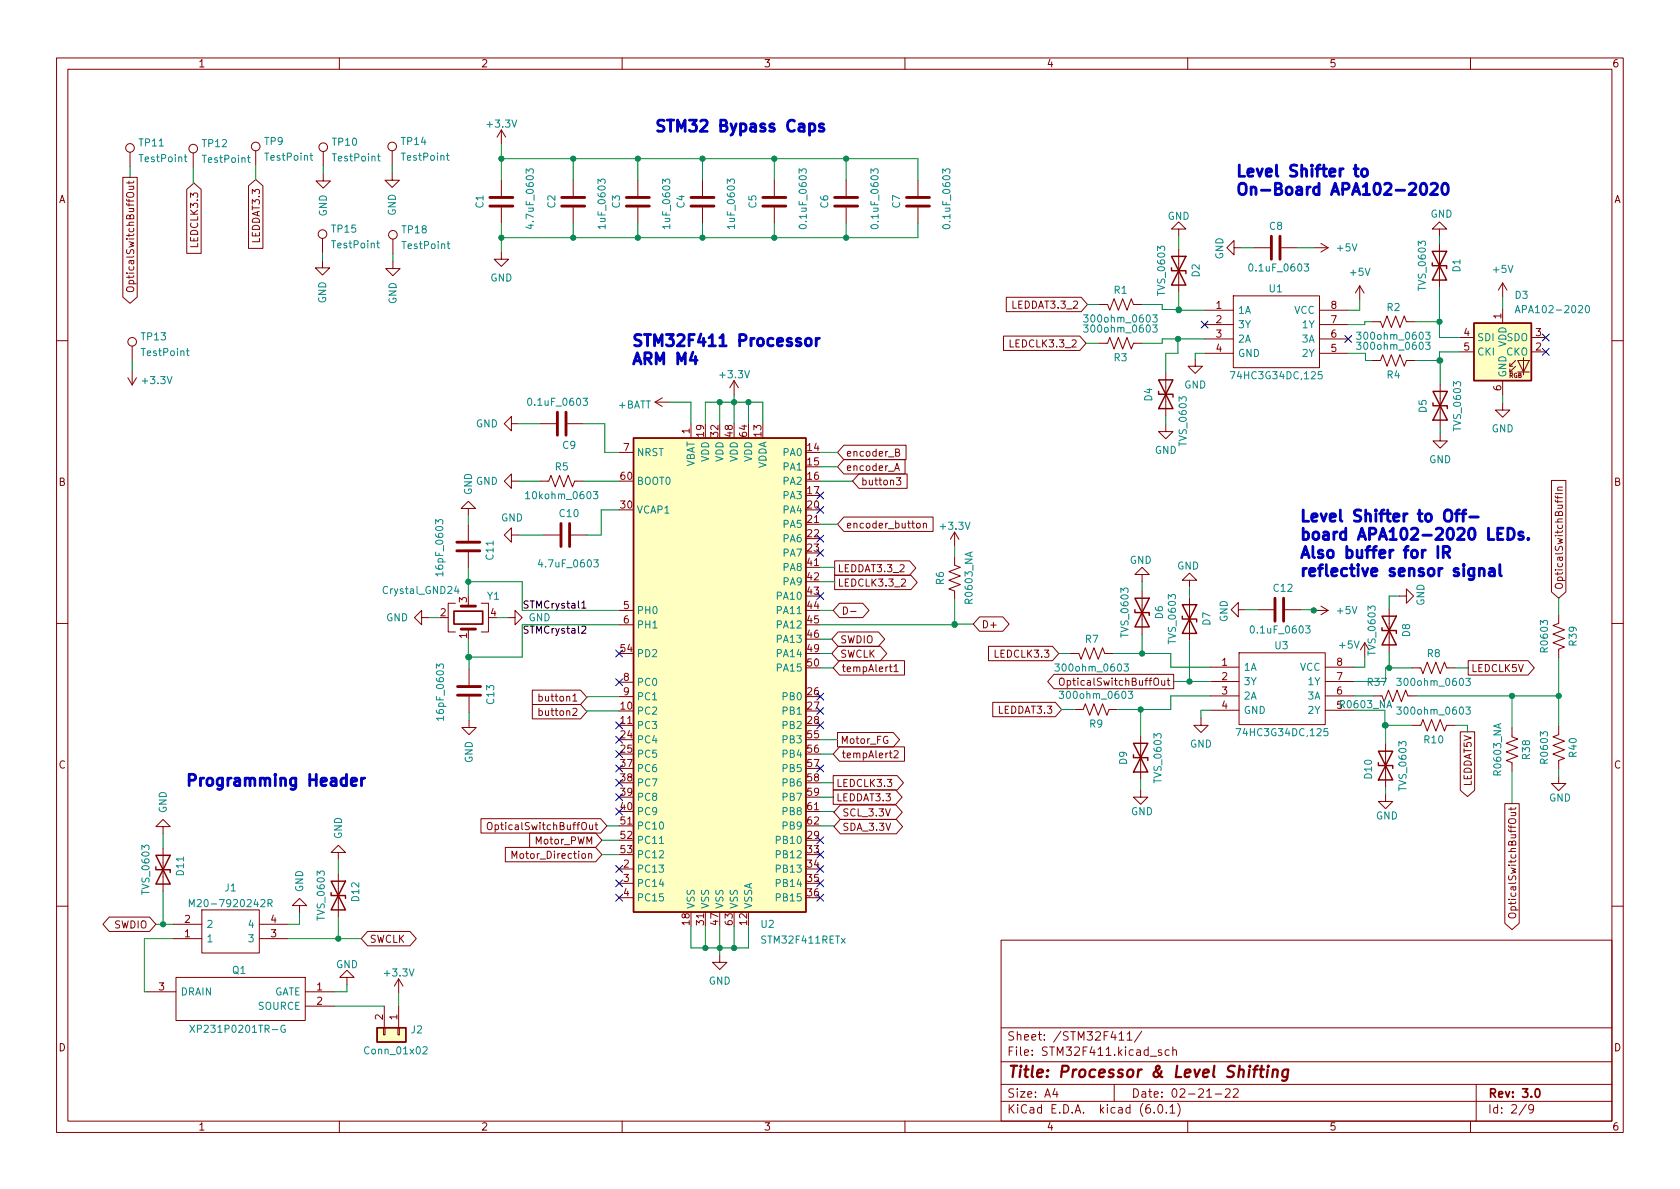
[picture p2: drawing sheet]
<svg xmlns="http://www.w3.org/2000/svg" width="297mm" height="210mm" viewBox="0 0 297 210" stroke-linecap="round" stroke-linejoin="round" font-family="sans-serif">
<g fill="none" stroke="#840000" stroke-width=".18">
<path d="M10 10.2h277v190.1h-277zM12 12.2h273v186.1h-273zM60 10.2v2M110 10.2v2M160 10.2v2M210 10.2v2M260 10.2v2M21.7 31.4h2.6v21.1l-1.3 1.1-1.3-1.1zM22.8 32v.5M23 26.9v2.6M23.7 32l-.2 .3h-1.1M33 33.5l1.3-1.1 1.3 1.1v11.3h-2.6z"/>
<path d="M34.2 27v2.6M43.9 32.9l1.3-1.2 1.3 1.2v11h-2.6zM45.2 26.7v2.5M57.1 30.7v1.3h1.3l-1.3 1.3-1.2-1.3h1.2M57.1 26.8v2.5M69.3 30.6v1.3h1.3l-1.3 1.2-1.2-1.2h1.2M69.3 26.7v2.5M88.6 23v2.5M88.6 31.9v2.8M88.6 36.7v2.8M88.6 23l-.7 1.3M88.6 23l.8 1.3"/>
<path d="M101.3 31.9v2.8M101.3 36.7v2.8M112.8 31.9v2.8M112.8 36.7v2.8M124.2 31.9v2.8M124.2 36.7v2.8M136.9 31.9v2.8M136.9 36.7v2.8M149.6 31.9v2.8M149.6 36.7v2.8M162.3 31.9v2.8M162.3 36.7v2.8"/>
<path d="M22.4 50.9a.81 .81 0 0 1 1.3 .1 .43 .43 0 0 1-.5 .6h-.4a.42 .42 0 0 1-.4-.2 .42 .42 0 0 1 0-.5zM57 46.1v1.3h1.3l-1.3 1.2-1.2-1.2h1.2M57 42.2v2.5M69.5 46.2v1.3h1.2l-1.2 1.3-1.3-1.3h1.3M69.5 42.3v2.5M88.6 44.6v1.2h1.3l-1.3 1.3-1.2-1.3h1.2M177.4 59.4h13.5l1.1 1.3-1.1 1.3h-13.5zM177.9 52.6h13.3l1.1 1.2-1.1 1.3h-13.3zM194.3 53.8h1.5l.4 1.1 .8-2.1 .7 2.1 .8-2.1 .8 2.1 .7-2.1 .4 1h1.5M208.4 40.5h1.3l-1.3-1.3-1.3 1.3h1.3v1.3M208.4 44.1v7.6M213 54.9h5.1"/>
<path d="M213 57.4h5.1M213 59.9h5.1M218.1 52.3h15.2v12.7h-15.2zM218.2 43.8v-1.3l-1.3 1.3 1.3 1.3v-1.3h1.3M221.7 43.8h2.8M226.6 43.8h2.8M232.3 43.8h2.5M233.3 54.9h5.1M233.3 57.4h5.1M233.3 59.9h5.1M233.6 43l1.2 .8M234.8 43.8l-1.2 .8"/>
<path d="M240.4 50.5l-.8 1.3M240.4 50.5v2.6M240.4 50.5l.8 1.3M242.6 56.9h1.5l.4 1 .7-2 .8 2 .8-2 .7 2 .8-2 .4 1h1.5M254.5 40.5h1.3l-1.3-1.3-1.3 1.3h1.3v1.3M254.5 43.2v7.6M258.1 59.7h2.5M265.7 50v2.6M265.7 54.6v2.5M265.7 50l-.8 1.3M265.7 50l.7 1.3M270.8 59.7h2.5"/>
<path d="M10 60.2h2M22.6 66.8l.8 1.3M23.4 61.2v2.5M23.4 65.5v2.6M24.1 66.8l-.7 1.3M90.4 74.9v-1.2l-1.2 1.2 1.2 1.3v-1.3h1.3M95.5 74.9h2.8M100.3 74.9h2.8M115.8 71.1l1.3 .8M115.8 71.1h2.6M117.1 70.4l-1.3 .7M122.2 74.9v2.6"/>
<path d="M129.8 67.3l-.8 1.3M129.8 67.3v2.5M129.8 67.3l.8 1.3M149.2 78.7h11v2.6h-11l-1.1-1.3zM194.3 60.7h1.5l.4-1 .8 2 .7-2 .8 2 .8-2 .7 2 .4-1h1.5M206.1 75.1v1.2h1.3l-1.3 1.3-1.2-1.3h1.2M206.1 65.9v7.6M211.3 63.5v1.3h1.3l-1.3 1.2-1.2-1.2h1.2M213 62.5h5.1M233.3 62.5h5.1M242.6 63.7h1.5l.4-1 .7 2.1 .8-2.1 .8 2.1 .7-2.1 .8 2.1 .4-1.1h1.5M254.6 76.7v1.3h1.3l-1.3 1.2-1.2-1.2h1.2"/>
<path d="M254.6 67.9v7.7M258.1 62.2h2.5M265.7 71.2v1.3h1.3l-1.3 1.3-1.3-1.3h1.3M265.7 67.3v2.5M267 64.8h.5M268 64.8l-1 1v-.5M268 63.7l-1 1.1v-.5M268.4 63.7h2l-1 2.1zM268.4 65.8h2M269.4 63.2v3.1M270.8 62.2h2.5M285 60.2h2"/>
<path d="M82.8 89.9h1.3l-1.3-1.3-1.3 1.3h1.3v1.3M82.8 92.8v2.8M82.8 97.7v2.8M90.4 85.1v-1.3l-1.2 1.3 1.2 1.3v-1.3h1.3M90.4 94.6v-1.3l-1.2 1.3 1.2 1.3v-1.3h1.3M95.5 85.1h1.5l.4-1 .8 2 .7-2 .8 2 .8-2 .7 2 .4-1h1.5M96.1 94.6h2.8M101 94.6h2.8M109.5 80h2.5M142.5 92.7h2.5M147.6 99.2h13.2l1.1 1.3-1.1 1.2h-13.2zM149.2 81.3h10.8v2.5h-10.8l-1.1-1.3z"/>
<path d="M149.2 91.4h15.8v2.6h-15.8l-1.1-1.3zM151.9 83.8h8.5v2.6h-8.5l-1.2-1.3zM158.2 83.2l.4-1.3 .4 1.3M158.3 82.8h.6M158.4 80l.5-.1 .1-.1v-.3l-.6-.1v1.3h.4l.2-.2 .1-.3-.3-.2M158.5 84.5h.8l-.5 .5 .4 .1v.5l-.2 .1-.5-.1M162.2 92.6l.3-.1 .2 .3v.3l-.2 .3-.3-.1-.2-.2zM163.3 92.6l.1-.1 .3 .1 .1 .8M163.3 92.5v.9M168.8 98.4v1.5l1 .4-2 .8 2 .7-2 .8 2 .8-2 .7 1 .4v1.5M168.8 94.1v2.5M168.8 94.1l-.8 1.3"/>
<path d="M168.8 94.1l.7 1.3M274.3 85h2.6v19.7l-1.3 1.1-1.3-1.1zM275 88.4l.2 .3h1.1M275 87.7l.2 .3h1.1M275 87.3h1.3M275.4 87.7v.5M275.4 88.4v.5M275.4 86.7h.9M276.3 86.1l-.8 .1-.1 .3 .1 .2M10 110.2h2M74.5 109.2v-1.3l-1.2 1.3 1.2 1.3v-1.3h1.3M80.5 106.7h-1.3v5.1h1.3"/>
<path d="M82.8 106.7v.5M82.8 111.2v.6M82.9 118.4v2.8M85.1 106.7h1.3v5.1h-1.3M89.8 109.2h1.3v-1.3l1.2 1.3-1.2 1.3v-1.3M109.5 107.9h2.5M109.5 110.5h2.5M142.5 100.3h2.5M147.6 101.7h13.5l1.1 1.3-1.1 1.3h-13.5zM148.2 111.8h7.1l1.1 1.2-1.1 1.3h-7.1l-1.1-1.3zM148.2 114.3h7.5l1.1 1.3-1.1 1.2h-7.5l-1.1-1.2zM148.4 106.7h4.1l1.2 1.2-1.2 1.3h-4.1l-1.1-1.3z"/>
<path d="M148.4 116.8h11.5v2.6h-11.5l-1.1-1.3zM149.1 107.3a.64 .64 0 0 1 .8 .7 .64 .64 0 0 1-.8 .6zM150.4 108.1h1M157.2 117.9h.5M157.4 117.5v1.1l.3 .2M158.1 117.9l.3-.4v1.3M158.1 118.8h.7M159.4 102.5l.5-.1 .2 .3-.8 1h.8M173.2 109.1h4.1l1.1 1.3-1.1 1.2h-4.1l-1.1-1.2zM174.8 114.3h11.3l1.1 1.3-1.1 1.2h-11.3zM186.4 119.2h21.1v2.6h-21.1l-1.2-1.3zM187.5 120l.1-.1a.43 .43 0 0 1 .6 .4v.5a.42 .42 0 0 1-.5 .4 .42 .42 0 0 1-.4-.4v-.5z"/>
<path d="M189.2 115.6h1.6l.3 1 .8-2.1 .8 2.1 .7-2.1 .8 2.1 .7-2.1 .4 1.1h1.5M201.9 101.6h1.3l-1.3-1.3-1.2 1.3h1.2v1.3M201.9 104.5v7.6M206.5 119.9v1.1l.3 .2M210.3 102.6h1.3l-1.3-1.3-1.3 1.3h1.3v1.3M210.3 105.7v7.6M214 118h5.1M218.9 107.8v-1.3l-1.2 1.3 1.2 1.3v-1.3h1.3M219.1 115.4h15.2v12.7h-15.2zM222.4 107.8h2.8M227.2 107.8h2.8M232.3 107.9h2.5"/>
<path d="M233.6 107.2l1.2 .7M234.3 118h5.1M234.8 107.9l-1.2 .8M241.3 113.7l-.8 1.2M245.6 107.7v7.6M247.4 105.4h1.3v-1.3l1.2 1.3-1.2 1.3v-1.3M249.7 118.1h1.5l.4 1 .7-2 .8 2 .8-2 .7 2 .8-2 .4 1h1.5M259.6 116.8h10.6l1.1 1.3-1.1 1.3h-10.6zM275.6 108.7v1.5l-1 .4 2 .8-2 .7 2 .8-2 .8 2 .7-1 .4v1.5M285 110.2h2M82.9 127.4v1.2h1.3l-1.3 1.3-1.2-1.3h1.2M82.9 123.2v2.8"/>
<path d="M94.1 124.6h8.5l1.2 1.3-1.2 1.2h-8.5zM94.1 122h8.5l1.2 1.3-1.2 1.3h-8.5zM95.3 125.7h.4l.2 .2-.1 .6h-.5M95.3 123.2l.4-.1 .2 .3-.1 .5h-.5M95.3 122.7v1.3M95.3 125.2v1.3M109.5 128.3h2.5M109.5 120.6h2.5M109.5 123.2h2.5M147.3 139.7h11.1l1.1 1.3-1.1 1.2h-11.1zM147.3 137.2h11.3l1.1 1.2-1.1 1.3h-11.3zM148.1 129.5h9.8l1.2 1.3-1.2 1.3h-9.8z"/>
<path d="M148.4 132.1h11.5v2.5h-11.5l-1.1-1.3zM158.1 132.9l.5-.2 .2 .4-.8 .9h.8M175.5 124.2h11.1l1.1 1.3-1.1 1.2h-11.1zM190 125.5h1.5l.4-1 .8 2 .7-2 .8 2 .7-2 .8 2 .4-1h1.5M201.7 139.7v1.3h1.2l-1.2 1.2-1.3-1.2h1.3M201.7 130.2v7.6M206.4 120.3h.4M212.3 127v1.3h1.3l-1.3 1.2-1.2-1.2h1.2M214 120.5h5.1M214 123.1h5.1M214 125.6h5.1M234.3 120.5h5.1"/>
<path d="M234.3 123.1h5.1M234.3 125.6h5.1M242.8 123.1h1.5l.4 1 .8-2.1 .8 2.1 .7-2.1 .8 2.1 .7-2.1 .4 1.1h1.5M245 131.6v7.6M249.7 128.3h1.5l.4-1.1 .7 2.1 .8-2.1 .8 2.1 .7-2.1 .8 2.1 .4-1h1.5M258.2 129.4h2.5v10.3l-1.2 1.2-1.3-1.2zM267.3 128.8v1.5l1.1 .4-2.1 .7 2.1 .8-2.1 .8 2.1 .7-2.1 .8 1 .4v1.5M275.6 137.3v1.3h1.3l-1.3 1.2-1.3-1.2h1.3M275.6 128.4v1.5l-1 .4 2 .8-2 .7 2 .8-2 .7 2 .8-1 .4v1.5M28.8 146.2h1.3l-1.3-1.3-1.2 1.3h1.2v1.2M28.8 150v7.6M59.8 150.7h1.3l-1.3-1.2-1.3 1.2h1.3v1.3"/>
<path d="M59.8 154.6v7.6M85 144.8h21.2l1.1 1.2-1.1 1.3h-21.2zM86.3 145.5l.2-.1a.43 .43 0 0 1 .5 .5v.4a.42 .42 0 0 1-.4 .4 .42 .42 0 0 1-.4-.4v-.4zM89.3 149.9h16l1.1 1.2-1.1 1.3h-16zM90.5 151.8v-1.3l.5 .9 .4-.9v1.3M93.6 147.3h11.7l1.1 1.3-1.1 1.3h-11.7zM104.1 151.1l.2-.2 .3 .1v.8M105.2 145.9h.5M105.4 145.4v1.1l.3 .2M109.5 153.7h2.5M109.5 156.2h2.5M109.5 158.7h2.5"/>
<path d="M109.5 146h2.5M142.5 143.5h2.5M148.6 142.4h9.8l1.1 1.2-1.1 1.3h-9.8l-1.2-1.3zM148.6 144.9h9.9l1.1 1.3-1.1 1.2h-9.9l-1.2-1.2zM245 140.5v1.2h1.3l-1.3 1.3-1.3-1.3h1.3M266.1 142.1h2.5v21.2l-1.3 1.1-1.2-1.1zM267.2 142.8v.5M268 142.8l-.2 .3h-1.1M10 160.2h2M19.3 162.2h7.1l1.2 1.2-1.2 1.3h-7.1l-1.1-1.3zM26 175.4h5.1M30.6 166h5.1"/>
<path d="M30.6 163.4h5.1M31.1 172.8h22.9v7.7h-22.9zM35.7 160.9h10.1v7.6h-10.1zM45.8 166h5.1M45.8 163.4h5.1M53 160.1h1.2l-1.2-1.2-1.3 1.2h1.3v1.3M54 175.4h5.1M54 177.9h5.1M61.3 172.8h1.3l-1.3-1.2-1.2 1.2h1.2v1.3M65 164.7h7.5l1.1 1.3-1.1 1.3h-7.5l-1.1-1.3zM67.9 177.9v3.8M70.5 173.1v2.5"/>
<path d="M70.5 177.9v3.8M70.5 173.1l-.8 1.3M70.5 173.1l.7 1.3M124.7 161.3v2.5M127.3 168.9v1.3h1.2l-1.2 1.2-1.3-1.2h1.3M177 166.3h108v32h-108zM266.9 161.5a.86 .86 0 0 1 1.1 .3 .43 .43 0 0 1-.4 .5h-.4a.43 .43 0 0 1-.5-.3 .43 .43 0 0 1 .2-.5zM285 160.2h2M60 198.3v2M67.8 181.7h.3v1.3h-.3zM70.4 181.7h.2v1.3h-.2zM110 198.3v2"/>
<path d="M160 198.3v2M177 194.8h108M177 191.8h108M177 187.8h108M177 181.8h108M186.5 192.5l-.4 1h1M186.9 193v1M197 191.8v3M197.9 182.9l.4-.5v1.5M197.9 183.9h.8M199.3 182.9l.4-.5v1.5M199.3 183.9h.8"/>
<path d="M201.9 182.4l-1.3 1.9M203.4 186.8h1.1M204.1 196.7v.1M204.9 195.4l.2-.1a.81 .81 0 0 1 .6 .7 .81 .81 0 0 1-.3 .8h-.2a.81 .81 0 0 1-.6-.6 .81 .81 0 0 1 .3-.8zM205.4 185.7l-.4-.1-.2 .2 .1 .3 .5 .1v.4h-.6M206.2 196.7v.1M206.7 185.7l-.4-.1-.3 .3v.4l.1 .3h.6M206.9 195.8l.4-.5v1.5M206.9 196.8h.8M207.4 185.8l.2-.2 .3 .1 .1 .9M207.4 185.1v1.5M208.2 195.1a1.72 1.72 0 0 1 0 2.3"/>
<path d="M210 198.3v2M214.9 193.5h1.1M216.6 192.7l.6-.2 .2 .2 .1 .3-.9 1h.9M218.1 192.7l.5-.2 .3 .2v.3l-.9 1h.9M260 198.3v2M261 191.8v6.5M269.9 195.3l-1.3 1.9M271.2 196l-.3 .3h-.3l-.3-.3 .1-.6 .5-.1 .2 .2a.99 .99 0 0 1-.4 1.3h-.3"/>
<circle cx="23" cy="26.2" r=".76"/>
<circle cx="34.2" cy="26.3" r=".76"/>
<circle cx="45.2" cy="25.9" r=".76"/>
<circle cx="57.1" cy="26" r=".76"/>
<circle cx="69.3" cy="25.9" r=".76"/>
<circle cx="57" cy="41.4" r=".76"/>
<circle cx="69.5" cy="41.5" r=".76"/>
<circle cx="23.4" cy="60.4" r=".76"/>
</g>
<path d="M80.3 108.1h5v2.3h-5zM271.6 192.6l.2-.1a.82 .82 0 0 1 .6 .7 .82 .82 0 0 1-.3 .8h-.2a.81 .81 0 0 1-.6-.6 .81 .81 0 0 1 .3-.8z" fill="none" stroke="#840000" stroke-width=".3"/>
<path d="M221.6 189.1h.7M222.4 188.5l-.4 .1-.1 .1-.2 1.8M222.7 189.1h.8M223.1 188.5l-.2 1.7 .1 .2 .3 .1M224.2 189.1l-.2 1.4M224.2 188.5l-.1 .1 .1 .1 .1-.1-.1-.1v.2M225.1 189.3a.49 .49 0 0 1 .8 .1l-.1 1.1M225.1 189.1l-.2 1.4M227.8 189.2a.66 .66 0 0 0-1 .3l-.1 .6 .2 .3 .1 .1 .6-.1M227.8 189.1l-.2 1.6a.6 .6 0 0 1-.9 .3" fill="none" stroke="#840000" stroke-width=".4"/>
<g fill="none" stroke="#008484" stroke-width=".18">
<path d="M32.6 27.8h.5M32.7 27.3v1.1l.4 .2M43.7 27.9h.5M43.9 27.5v1l.3 .2M54.8 27.5h.5M55 27.1v1.1l.3 .1M66.7 27.6h.5M66.9 27.2v1.1l.3 .2M78.9 27.5h.5M79.1 27.1v1.1l.3 .1M93 30.6v-.7l.5 .4 .1-.4h.6l.1 .2-.1 .5M141.3 30.6v-.7l.5 .4 .1-.4h.5l.2 .2-.2 .5"/>
<path d="M154 30.6v-.7l.5 .4 .1-.4h.5l.2 .2-.2 .5M166.7 30.6v-.7l.5 .4 .1-.4h.5l.2 .2-.2 .5M66.6 43h.5M66.8 42.6v1.1l.3 .1M79 43.1h.5M79.2 42.7v1.1l.3 .2M191.6 55.7h.8l-.4 .5 .3 .1v.5l-.2 .2-.5-.2M191.6 57.5h.8l-.4 .4 .3 .2v.5l-.2 .1-.5-.1M203.8 55.7h.8l-.4 .5 .3 .1v.5l-.2 .2-.5-.2M203.8 57.5h.8l-.4 .4 .3 .2v.5l-.2 .1-.5-.1M230.6 46.7h.8l-.4 .5 .3 .1v.5l-.2 .1-.5-.1M239.8 58.7h.8l-.4 .5 .4 .1v.6l-.2 .1-.6-.1"/>
<path d="M252.1 58.7h.8l-.5 .5 .4 .1v.6l-.2 .1-.5-.1M267.9 55.3l.4-1.3 .4 1.3M268 54.9h.6M280.4 54.2l.2-.2a.68 .68 0 0 1 .4 .7 .68 .68 0 0 1-.4 .6l-.2-.1-.1-.4zM32.9 62h.5M33.1 61.6v1.1l.3 .2M103.1 70.4h.8l-.5 .5 .4 .1v.6l-.2 .1-.5-.1M217.5 65.7h.9l-.6 1.3M233.7 65.7h-.6v.6l.1-.1 .5 .1 .1 .1-.1 .5-.2 .1-.4-.1M239.8 60.5h.8l-.4 .5 .4 .1v.6l-.2 .1-.6-.1M252.1 60.5h.8l-.5 .5 .4 .1v.6l-.2 .1-.5-.1M77 92.7v-.8l.5 .4 .1-.4h.6l.1 .2-.1 .6"/>
<path d="M92.9 87.3l.4-.4v1.3M92.9 88.2h.8M104.9 86.9h.8l-.4 .5 .3 .1v.6l-.1 .1-.6-.1M105 99h.8l-.4 .5 .3 .1v.5l-.2 .2-.5-.2M77.2 118.2v-.8l.4 .4 .2-.3h.5l.1 .2-.1 .5M78.3 101.5h-1.3l.4 .4M78.3 101.1v.8M80.7 103.6l-.3 .9h.8M81 104.1v.9M186.5 117.4h.8l-.4 .5 .3 .1v.6l-.1 .1-.6-.1M198.7 117.4h.8l-.4 .5 .4 .1v.6l-.2 .1-.6-.1M230.8 110.7h.8l-.4 .5 .4 .1v.5l-.2 .1-.6-.1"/>
<path d="M247 119.9h.7l-.4 .5 .4 .2v.5l-.2 .1-.5-.1M259.2 119.9h.8l-.5 .5 .4 .2v.5l-.2 .1-.5-.1M78.4 127h-1.2l.3 .4M78.4 126.7v.7M187.3 122.2h.8l-.5 .5 .4 .1v.6l-.2 .1-.5-.1M199.5 122.2h.8l-.5 .5 .4 .1v.6l-.2 .1-.5-.1M218.5 128.8h.9l-.6 1.3M234.7 128.8h-.6v.6l.2-.1 .4 .1 .1 .2-.1 .4-.1 .1-.5-.1M247 125h.7l-.4 .5 .4 .1v.6l-.2 .1-.5-.1M259.2 125h.8l-.5 .5 .4 .1v.6l-.2 .1-.5-.1M47.4 159.7h.6l.1-.2v-.3l-.7-.1v1.2M47.7 159.7l.4 .6"/>
<path d="M116.6 149.2h.7M33.5 160.3v-1.2l.4 .9 .4-.9v1.2M33.6 181.3l.8 1.3M34.4 181.3l-.8 1.3M50.4 181.4a.59 .59 0 0 0-.7 .5 .59 .59 0 0 0 .7 .6v-.5h-.2M74.8 185.2l.5-.1 .2 .4-.8 .9h.8"/>
</g>
<g fill="none" stroke="#840000" stroke-width=".25">
<path d="M207.1 47.4v.5h2.6v.5M207.1 45.3l2.6 5.1h-2.6l2.6-5.1zM253.2 46.5v.5h2.6v.5M253.2 44.4l2.6 5.1h-2.6l2.6-5.1zM260.6 57.1h10.2v10.2h-10.2zM112 77.5h30.5v83.8h-30.5zM204.9 69.2v.5h2.5v.5M204.9 67.2h2.5l-2.5 5.1h2.5zM253.4 71.2v.5h2.5v.6M253.4 69.2h2.5l-2.5 5.1h2.5zM200.7 107.8v.5h2.5v.5M200.7 105.8l2.5 5.1h-2.5l2.5-5.1z"/>
<path d="M209 109v.5h2.6v.5M209 106.9l2.6 5.1h-2.6l2.6-5.1zM244.3 111v.5h2.6v.5M244.3 109l2.6 5h-2.6l2.6-5zM200.4 133.5v.5h2.5v.5M200.4 131.4h2.5l-2.5 5.1h2.5zM243.7 134.9v.5h2.6v.5M243.7 132.8h2.6l-2.6 5.1h2.6zM27.6 153.3v.5h2.5v.5M27.6 151.3l2.5 5h-2.5l2.5-5zM58.5 157.9v.5h2.6v.5M58.5 155.8l2.6 5.1h-2.6l2.6-5.1z"/>
<path d="M66.7 181.7h5.1v2.6h-5.1z"/>
</g>
<g fill="none" stroke="#840000" stroke-width=".51">
<path d="M86.6 36.4h4.1M86.6 34.9h4.1M99.3 36.4h4.1M99.3 34.9h4.1M110.7 36.4h4.1M110.7 34.9h4.1M122.2 36.4h4M122.2 34.9h4M134.9 36.4h4M134.9 34.9h4M147.6 36.4h4M147.6 34.9h4"/>
<path d="M160.3 36.4h4M160.3 34.9h4M224.8 41.8v4M226.3 41.8v4M98.6 72.9v4.1M100.1 72.9v4.1M80.8 95.9h4M80.8 97.4h4M99.2 92.6v4M100.7 92.6v4M81.5 111.2h2.6M81.5 107.2h2.6"/>
<path d="M225.4 105.8v4M226.9 105.8v4M80.9 121.4h4.1M80.9 122.9h4.1"/>
</g>
<g fill="#ffffc2" stroke="#ffffc2" stroke-width=".18">
<path d="M66.7 181.7h5.1v2.6h-5.1z"/>
<path d="M260.6 57.1h10.2v10.2h-10.2z"/>
<path d="M112 77.5h30.5v83.8h-30.5z"/>
</g>
<path d="M102.9 106.6l.3-.3v1.2M102.9 110.8l.5-.1 .2 .4-.8 .9h.8M102.9 107.5h.7" fill="none" stroke="#000" stroke-width=".18"/>
<g fill="none" stroke="#0000c2" stroke-width=".5">
<path d="M143.1 22l.6-.1 .4 .4v.5l-.2 .3-.2 .1-.6-.1M145.6 22l-.5-.1-.3 .3 .1 .3 .7 .2 .1 .1-.1 .3-.2 .1-.6-.1M239.4 29.9h.8M239.7 29.2v1.7l.1 .2 .4 .1M240.8 30a.54 .54 0 0 1 .6-.2 .54 .54 0 0 1 .4 .4v.6a.54 .54 0 0 1-.5 .4 .54 .54 0 0 1-.6-.4zM251.3 32.6a.48 .48 0 0 1 .5-.2 .48 .48 0 0 1 .4 .4 1.03 1.03 0 0 1-.6 1.6 1.22 1.22 0 0 1-.3-1.8zM253 32.6l.3-.2 .7 .1a.54 .54 0 0 1 .1 .8l-1.2 1.1h1.3M255.2 32.5a.47 .47 0 0 1 .8 .3 1.03 1.03 0 0 1-.6 1.6 1.33 1.33 0 0 1-.2-1.9zM144.3 59.8v1.4M144.9 59.8a.51 .51 0 0 0-.6 .4M142.5 60a.54 .54 0 0 1 .5-.2 .54 .54 0 0 1 .5 .4v.6a.54 .54 0 0 1-.6 .4 .54 .54 0 0 1-.5-.4zM254.2 96.6v2"/>
<path d="M255.2 97.7h.7a.54 .54 0 0 0 .4-.6 .54 .54 0 0 0-.4-.5h-.7v2M255.5 90.5a.67 .67 0 0 1 .7-.3 .67 .67 0 0 1 .5 .6v.7a.67 .67 0 0 1-.7 .7 .67 .67 0 0 1-.6-.7zM255.7 97.7l.6 .9M257.3 90.8h.7M258 90.2l-.3 .1-.1 .2v1.7M258.4 90.8h.8M259.2 90.2l-.4 .1-.1 .2v1.7M259.8 91.4h1.6M264.8 94.4h.7M265.2 99.8v1.8l.3 .2M265.8 93.4h-1v2h1M266.6 93.4a1.05 1.05 0 0 1 1.1 .7 1.05 1.05 0 0 1-.3 1.2l-.8 .1z"/>
<path d="M269.3 94.2l-.5-.1-.3 .3 .1 .2 .7 .2 .1 .2-.1 .3-.2 .1-.6-.1M270.2 95.2l.1 .1-.1 .1-.1-.1 .1-.1v.2M261.6 100.7a.5 .5 0 0 1 .8 .1v1M261.6 100.5v1.3M263.4 100.6l.2-.1 .5 .1 .1 1.2M264.2 101l-.6 .1a.39 .39 0 0 0-.3 .4 .39 .39 0 0 0 .3 .3l.6-.1M62.1 138.3l1-.2-.1-.4-.6-.1-.3 .3 .1 .9 .2 .1 .6-.1M63.9 137.6v1.3M64.5 137.6a.51 .51 0 0 0-.6 .4"/>
</g>
<g fill="none" stroke="#008400" stroke-width=".18">
<path d="M23 29.5v1.9M34.2 29.6v2.8h.1M45.2 29.2v2.5M57.1 29.3v1.4M69.3 29.2v1.4M88.6 28.1h73.7v3.8M88.6 25.5v6.4M88.6 39.5v5.1M101.3 28.1v3.8M101.3 39.5v2.5M112.8 28.1v3.8M112.8 39.5v2.5"/>
<path d="M124.2 28.1v3.8M124.2 39.5v2.5M136.9 28.1v3.8M136.9 39.5v2.5M149.6 28.1v3.8M149.6 39.5v2.5M162.3 39.5v2.5h-73.7M57 44.7v1.4M69.5 44.8v1.4M192.3 53.8h2M201.9 53.8h3.6v.9h2.9M208.3 59.9v2.6h-2.2v3.4"/>
<path d="M208.4 51.7v3.2h4.6M208.4 41.8v2.3M213 59.9h-7.5v.8h-3.6M219.5 43.8h2.2M229.4 43.8h2.9M240.4 53.1v1.8h-2M242.6 56.9h-1.3v.5h-2.9M250.2 56.9h4.3M254.5 41.8v1.4M254.5 50.8v8.9h3.6M265.7 52.6v2M23.4 63.7v1.8"/>
<path d="M91.7 74.9h3.8M103.1 74.9h3.8v5.1h2.6M118.4 71.1h3.8v3.8M124.7 74.9v-3.8h10.2v3.8M127.3 71.1v3.8M129.8 69.8v5.1M132.3 71.1v3.8M192 60.7h2.3M206.1 73.5v1.6M213 62.5h-1.7v1M238.4 62.5h3v1.2h1.2M250.2 63.7h4.4v4.2"/>
<path d="M254.6 75.6v1.1M258.1 62.2h-3.6v1.5M265.7 69.8v1.4M82.8 91.2v1.6M91.7 85.1h3.8M91.7 94.6h4.4M103.1 85.1h6.4M109.5 90.2h-3.2v4.4h-2.5M145 92.7h3.1M145 82.5h3.1M145 85.1h5.7M145 80h3.1"/>
<path d="M168.8 96.6v1.8M75.8 109.2h1.9M82.8 102.9h9.5v5h17.2M82.8 100.5v4.9M82.9 116.2v2.2M87.9 109.2h1.9M109.5 110.5h-17.2v5.7h-9.5v-3.2M145 107.9h2.3M145 115.6h2.1M145 118.1h2.3M145 113h2.1M145 100.3h2.6"/>
<path d="M145 102.9h2.6M168.8 106v4.5h-23.8M168.8 110.4h3.3M187.2 115.6h2M196.8 115.6h10.2v2.4h7M201.9 102.9v1.6M201.9 112.1v3.5M210.3 103.9v1.8M210.3 113.3v7.2M220.2 107.8h2.2M230 107.8h2.3v.1M241.3 116.2v1.8h-1.9"/>
<path d="M245.6 115.3v2.8M247.4 105.4h-1.8v2.3M249.7 118.1h-4.7v2.4h-5.6M257.3 118.1h2.3M275.6 105.8v2.9M275.6 116.3v12.1M82.9 126v1.4M109.5 123.2h-5.7v.1M109.5 125.7h-5.7v.2M145 130.8h3.1M145 133.3h2.3M145 138.4h2.3"/>
<path d="M187.7 125.5h2.3M201.7 125.5v4.7M201.7 137.8v1.9M207.5 120.5h6.5M214 123.1h-7v2.4h-9.4M214 125.6h-1.7v1.4M239.4 123.1h3.4M239.4 125.6h5.5v2.7h4.8M245 128.3v3.3M245 139.2v1.3M250.4 123.1h25.2M257.3 128.3h2.2v1.1"/>
<path d="M267.3 123.1v5.7M267.3 136.4v5.7M275.6 136v1.3M28.8 147.4v2.6M28.8 157.6v5.8M59.8 152v2.6M106.4 151.1h3.1M106.4 148.6h3.1M107.3 146h2.2M145 146h2.4v.2M145 141h2.3M145 143.5h2.4v.1"/>
<path d="M27.6 163.4h3M30.6 166h-5.1v9.4h.5M50.9 166h13M53 161.4v2h-2.1M59.1 177.9h8.8M59.8 162.2v3.8M61.3 174.1v1.3h-2.2M70.5 175.6v2.3M122.2 163.8v3.8h10.1v-3.8M124.7 163.8v3.8M127.3 163.8v5.1M129.8 163.8v3.8"/>
</g>
<g fill="none" stroke="#000084" stroke-width=".18">
<path d="M212.4 56.8l1.2 1.2M213.6 56.8l-1.2 1.2M237.8 59.3l1.2 1.2M239 59.3l-1.2 1.2M272.7 59.1l1.2 1.2M273.9 59.1l-1.2 1.2M272.7 61.6l1.2 1.2M273.9 61.6l-1.2 1.2M144.4 94.6l1.2 1.3M144.4 97.2l1.2 1.2M144.4 87l1.2 1.2M144.4 89.6l1.2 1.2"/>
<path d="M145.6 94.6l-1.2 1.3M145.6 97.2l-1.2 1.2M145.6 87l-1.2 1.2M145.6 89.6l-1.2 1.2M108.9 115l1.2 1.2M110.1 115l-1.2 1.2M144.4 104.8l1.2 1.2M145.6 104.8l-1.2 1.2M108.9 137.8l1.2 1.2M108.9 120l1.2 1.3M108.9 132.7l1.2 1.3M108.9 127.7l1.2 1.2"/>
<path d="M108.9 130.2l1.2 1.2M108.9 135.3l1.2 1.2M110.1 137.8l-1.2 1.2M110.1 120l-1.2 1.3M110.1 130.2l-1.2 1.2M110.1 132.7l-1.2 1.3M110.1 127.7l-1.2 1.2M110.1 135.3l-1.2 1.2M144.4 125.1l1.2 1.2M144.4 122.6l1.2 1.2M144.4 127.7l1.2 1.2M144.4 135.3l1.2 1.2"/>
<path d="M145.6 125.1l-1.2 1.2M145.6 122.6l-1.2 1.2M145.6 127.7l-1.2 1.2M145.6 135.3l-1.2 1.2M108.9 155.6l1.2 1.2M108.9 153.1l1.2 1.2M108.9 142.9l1.2 1.2M108.9 140.4l1.2 1.2M108.9 158.1l1.2 1.3M110.1 155.6l-1.2 1.2M110.1 153.1l-1.2 1.2M110.1 142.9l-1.2 1.2"/>
<path d="M110.1 140.4l-1.2 1.2M110.1 158.1l-1.2 1.3M144.4 155.6l1.2 1.2M144.4 150.5l1.2 1.2M144.4 153.1l1.2 1.2M144.4 158.1l1.2 1.3M144.4 148l1.2 1.2M145.6 155.6l-1.2 1.2M145.6 150.5l-1.2 1.2M145.6 153.1l-1.2 1.2M145.6 158.1l-1.2 1.3M145.6 148l-1.2 1.2"/>
</g>
<g fill="#008400" stroke="#008400" stroke-width=".18">
<circle cx="132.3" cy="71.1" r=".46"/>
<circle cx="168.8" cy="110.4" r=".46"/>
<circle cx="168.8" cy="110.5" r=".46"/>
<circle cx="112.8" cy="28.1" r=".46"/>
<circle cx="124.2" cy="42" r=".46"/>
<circle cx="112.8" cy="42" r=".46"/>
<circle cx="149.6" cy="28.1" r=".46"/>
<circle cx="136.9" cy="28.1" r=".46"/>
<circle cx="136.9" cy="42" r=".46"/>
<circle cx="149.6" cy="42" r=".46"/>
<circle cx="124.2" cy="28.1" r=".46"/>
<circle cx="129.8" cy="71.1" r=".46"/>
<circle cx="127.3" cy="71.1" r=".46"/>
<circle cx="88.6" cy="42" r=".46"/>
<circle cx="101.3" cy="42" r=".46"/>
<circle cx="101.3" cy="28.1" r=".46"/>
<circle cx="88.6" cy="28.1" r=".46"/>
<circle cx="129.8" cy="167.6" r=".46"/>
<circle cx="127.3" cy="167.6" r=".46"/>
<circle cx="124.7" cy="167.6" r=".46"/>
<circle cx="28.8" cy="163.4" r=".46"/>
<circle cx="59.8" cy="166" r=".46"/>
<circle cx="82.8" cy="102.9" r=".46"/>
<circle cx="82.8" cy="116.2" r=".46"/>
<circle cx="82.9" cy="116.2" r=".46"/>
<circle cx="254.5" cy="56.9" r=".46"/>
<circle cx="254.5" cy="63.7" r=".46"/>
<circle cx="254.6" cy="63.7" r=".46"/>
<circle cx="275.6" cy="123.1" r=".46"/>
<circle cx="267.3" cy="123.1" r=".46"/>
<circle cx="245.6" cy="118.1" r=".46"/>
<circle cx="208.3" cy="59.9" r=".46"/>
<circle cx="208.4" cy="54.7" r=".46"/>
<circle cx="208.4" cy="54.9" r=".46"/>
<circle cx="232.3" cy="107.9" r=".46"/>
<circle cx="201.9" cy="115.6" r=".46"/>
<circle cx="210.3" cy="120.5" r=".46"/>
<circle cx="201.7" cy="125.5" r=".46"/>
<circle cx="245" cy="128.3" r=".46"/>
<circle cx="244.9" cy="128.3" r=".46"/>
</g>
<g font-size="2.8" fill="#0000c2">
<text x="115.6" y="23.3">STM32 Bypass Caps</text>
<text x="218.3" y="31.3">Level Shifter to</text>
<text x="218.3" y="34.5">On-Board APA102-2020</text>
<text x="111.5" y="61.3">STM32F411 Processor</text>
<text x="111.5" y="64.5">ARM M4</text>
<text x="229.6" y="92.3">Level Shifter to Off-</text>
<text x="229.6" y="95.5">board APA102-2020 LEDs.</text>
<text x="229.6" y="98.7">Also buffer for IR</text>
<text x="229.6" y="101.9">reflective sensor signal</text>
<text x="32.6" y="139">Programming Header</text>
</g>
<text font-size="2.8" fill="#840000" x="178" y="190.6">Title: Processor &amp; Level Shifting</text>
<g font-size="2.1" fill="#840000">
<text x="178" y="184">Sheet: /STM32F411/</text>
<text x="178" y="186.7">File: STM32F411.kicad_sch</text>
<text x="178" y="196.9">KiCad E.D.A. kicad (6.0.1)</text>
<text x="178" y="194.1">Size: A4</text>
<text x="200" y="194.1">Date: 02-21-22</text>
<text x="263" y="194.1">Rev: 3.0</text>
<text x="263" y="196.9">Id: 2/9</text>
</g>
<g font-size="1.8" fill="#840000">
<text x="35" y="11.9">1</text>
<text x="85" y="11.9">2</text>
<text x="135" y="11.9">3</text>
<text x="185" y="11.9">4</text>
<text x="235" y="11.9">5</text>
<text x="285" y="11.9">6</text>
<text x="10.3" y="35.9">A</text>
<text x="285.3" y="35.9">A</text>
<text x="35" y="43.4" transform="rotate(-90 35 43.4)">LEDCLK3.3</text>
<text x="45.9" y="42.8" transform="rotate(-90 45.9 42.8)">LEDDAT3.3</text>
<text x="23.7" y="50.1" transform="rotate(-90 23.7 50.1)">OpticalSwitchBuffOut</text>
<text x="179.3" y="54.6">LEDDAT3.3_2</text>
<text x="215" y="54.6">1</text>
<text x="215" y="57.1">2</text>
<text x="215" y="59.7">3</text>
<text x="235.3" y="59.7">6</text>
<text x="235.3" y="57.1">7</text>
<text x="235.3" y="54.6">8</text>
<text x="258.8" y="59.4">4</text>
<text x="265.4" y="56.4" transform="rotate(-90 265.4 56.4)">1</text>
<text x="271.5" y="59.4">3</text>
<text x="179" y="61.4">LEDCLK3.3_2</text>
<text x="215" y="62.2">4</text>
<text x="235.3" y="62.2">5</text>
<text x="258.8" y="62">5</text>
<text x="271.5" y="62">2</text>
<text x="265.4" y="69.1" transform="rotate(-90 265.4 69.1)">6</text>
<text x="121.9" y="76.7" transform="rotate(-90 121.9 76.7)">1</text>
<text x="124.5" y="77.2" transform="rotate(-90 124.5 77.2)">19</text>
<text x="127" y="77.2" transform="rotate(-90 127 77.2)">32</text>
<text x="129.5" y="77.2" transform="rotate(-90 129.5 77.2)">48</text>
<text x="132.1" y="77.2" transform="rotate(-90 132.1 77.2)">64</text>
<text x="134.6" y="77.2" transform="rotate(-90 134.6 77.2)">13</text>
<text x="110.3" y="79.8">7</text>
<text x="142.8" y="79.8">14</text>
<text x="142.8" y="82.3">15</text>
<text x="149.5" y="80.7">encoder_B</text>
<text x="149.5" y="83.3">encoder_A</text>
<text x="10.3" y="85.9">B</text>
<text x="109.8" y="89.9">30</text>
<text x="109.8" y="84.8">60</text>
<text x="142.8" y="84.8">16</text>
<text x="142.8" y="87.4">17</text>
<text x="142.8" y="89.9">20</text>
<text x="152.2" y="85.8">button3</text>
<text x="285.3" y="85.9">B</text>
<text x="142.8" y="92.5">21</text>
<text x="142.8" y="95">22</text>
<text x="149.5" y="93.4">encoder_button</text>
<text x="142.8" y="97.5">23</text>
<text x="142.8" y="100.1">41</text>
<text x="82.5" y="106.5" transform="rotate(-90 82.5 106.5)">3</text>
<text x="110.3" y="107.7">5</text>
<text x="142.8" y="102.6">42</text>
<text x="142.8" y="105.2">43</text>
<text x="142.8" y="107.7">44</text>
<text x="276.3" y="104.4" transform="rotate(-90 276.3 104.4)">OpticalSwitchBuffIn</text>
<text x="77.9" y="109">2</text>
<text x="82.5" y="112.9" transform="rotate(-90 82.5 112.9)">1</text>
<text x="86.8" y="109">4</text>
<text x="110.3" y="110.2">6</text>
<text x="142.8" y="110.2">45</text>
<text x="142.8" y="112.8">46</text>
<text x="148.5" y="113.8">SWDIO</text>
<text x="173.5" y="111.1">D+</text>
<text x="109.8" y="115.3">54</text>
<text x="142.8" y="115.3">49</text>
<text x="142.8" y="117.9">50</text>
<text x="148.5" y="116.3">SWCLK</text>
<text x="148.7" y="118.8">tempAlert1</text>
<text x="176.1" y="116.3">LEDCLK3.3</text>
<text x="216" y="117.7">1</text>
<text x="236.4" y="117.7">8</text>
<text x="260.1" y="118.8">LEDCLK5V</text>
<text x="95.8" y="124">button1</text>
<text x="109.8" y="125.5">10</text>
<text x="110.3" y="120.4">8</text>
<text x="110.3" y="122.9">9</text>
<text x="142.8" y="122.9">26</text>
<text x="142.8" y="125.5">27</text>
<text x="188.8" y="121.2">OpticalSwitchBuffOut</text>
<text x="216" y="120.3">2</text>
<text x="216" y="122.8">3</text>
<text x="216" y="125.3">4</text>
<text x="236.4" y="122.8">6</text>
<text x="236.4" y="120.3">7</text>
<text x="95.8" y="126.6">button2</text>
<text x="109.8" y="128">11</text>
<text x="109.8" y="130.6">24</text>
<text x="142.8" y="128">28</text>
<text x="142.8" y="130.6">55</text>
<text x="148.6" y="131.5">Motor_FG</text>
<text x="176.6" y="126.2">LEDDAT3.3</text>
<text x="10.3" y="135.9">C</text>
<text x="109.8" y="133.1">25</text>
<text x="109.8" y="135.6">37</text>
<text x="142.8" y="133.1">56</text>
<text x="142.8" y="135.6">57</text>
<text x="148.7" y="134.1">tempAlert2</text>
<text x="285.3" y="135.9">C</text>
<text x="109.8" y="138.2">38</text>
<text x="109.8" y="140.7">39</text>
<text x="109.8" y="143.3">40</text>
<text x="142.8" y="138.2">58</text>
<text x="142.8" y="140.7">59</text>
<text x="142.8" y="143.3">61</text>
<text x="147.8" y="141.7">LEDDAT3.3</text>
<text x="147.8" y="139.2">LEDCLK3.3</text>
<text x="260.2" y="139.2" transform="rotate(-90 260.2 139.2)">LEDDAT5V</text>
<text x="87.6" y="146.8">OpticalSwitchBuffOut</text>
<text x="94.8" y="149.3">Motor_PWM</text>
<text x="109.8" y="145.8">51</text>
<text x="109.8" y="148.3">52</text>
<text x="142.8" y="148.3">29</text>
<text x="142.8" y="145.8">62</text>
<text x="148.9" y="144.4">SCL_3.3V</text>
<text x="148.9" y="146.9">SDA_3.3V</text>
<text x="91.4" y="151.9">Motor_Direction</text>
<text x="109.8" y="150.9">53</text>
<text x="110.3" y="153.4">2</text>
<text x="110.3" y="156">3</text>
<text x="142.8" y="150.9">33</text>
<text x="142.8" y="153.4">34</text>
<text x="142.8" y="156">35</text>
<text x="110.3" y="158.5">4</text>
<text x="142.8" y="158.5">36</text>
<text x="268.1" y="160.9" transform="rotate(-90 268.1 160.9)">OpticalSwitchBuffOut</text>
<text x="20.1" y="164.2">SWDIO</text>
<text x="32.7" y="165.7">1</text>
<text x="32.7" y="163.2">2</text>
<text x="47.9" y="165.7">3</text>
<text x="47.9" y="163.2">4</text>
<text x="65.3" y="166.7">SWCLK</text>
<text x="121.9" y="163.5" transform="rotate(-90 121.9 163.5)">18</text>
<text x="124.5" y="163.5" transform="rotate(-90 124.5 163.5)">31</text>
<text x="127" y="163.5" transform="rotate(-90 127 163.5)">47</text>
<text x="129.5" y="163.5" transform="rotate(-90 129.5 163.5)">63</text>
<text x="132.1" y="163.5" transform="rotate(-90 132.1 163.5)">12</text>
<text x="28.1" y="175.1">3</text>
<text x="56" y="175.1">1</text>
<text x="56" y="177.7">2</text>
<text x="10.3" y="185.9">D</text>
<text x="67.7" y="180.3" transform="rotate(-90 67.7 180.3)">2</text>
<text x="70.2" y="180.3" transform="rotate(-90 70.2 180.3)">1</text>
<text x="285.3" y="185.9">D</text>
<text x="35" y="199.9">1</text>
<text x="85" y="199.9">2</text>
<text x="135" y="199.9">3</text>
<text x="185" y="199.9">4</text>
<text x="235" y="199.9">5</text>
<text x="285" y="199.9">6</text>
</g>
<g font-size="1.8" fill="#008484">
<text x="86.3" y="22.6">+3.3V</text>
<text x="24.7" y="25.9">TP11</text>
<text x="24.8" y="28.7">TestPoint</text>
<text x="35.9" y="26">TP12</text>
<text x="36" y="28.8">TestPoint</text>
<text x="46.8" y="25.6">TP9</text>
<text x="47" y="28.4">TestPoint</text>
<text x="58.8" y="25.8">TP10</text>
<text x="59" y="28.5">TestPoint</text>
<text x="71" y="25.6">TP14</text>
<text x="71.1" y="28.4">TestPoint</text>
<text x="57.8" y="38.3" transform="rotate(-90 57.8 38.3)">GND</text>
<text x="58.7" y="41.1">TP15</text>
<text x="70" y="38.2" transform="rotate(-90 70 38.2)">GND</text>
<text x="71.2" y="41.2">TP18</text>
<text x="85.5" y="36.8" transform="rotate(-90 85.5 36.8)">C1</text>
<text x="94.4" y="39.9" transform="rotate(-90 94.4 39.9)">4.7uF_0603</text>
<text x="98.2" y="36.8" transform="rotate(-90 98.2 36.8)">C2</text>
<text x="107.1" y="40.1" transform="rotate(-90 107.1 40.1)">1uF_0603</text>
<text x="109.6" y="36.8" transform="rotate(-90 109.6 36.8)">C3</text>
<text x="118.5" y="40.1" transform="rotate(-90 118.5 40.1)">1uF_0603</text>
<text x="121" y="36.8" transform="rotate(-90 121 36.8)">C4</text>
<text x="129.9" y="40.1" transform="rotate(-90 129.9 40.1)">1uF_0603</text>
<text x="133.7" y="36.8" transform="rotate(-90 133.7 36.8)">C5</text>
<text x="142.6" y="39.9" transform="rotate(-90 142.6 39.9)">0.1uF_0603</text>
<text x="146.4" y="36.8" transform="rotate(-90 146.4 36.8)">C6</text>
<text x="155.3" y="39.9" transform="rotate(-90 155.3 39.9)">0.1uF_0603</text>
<text x="159.1" y="36.8" transform="rotate(-90 159.1 36.8)">C7</text>
<text x="168" y="39.9" transform="rotate(-90 168 39.9)">0.1uF_0603</text>
<text x="206.4" y="38.9">GND</text>
<text x="224.5" y="40.6">C8</text>
<text x="252.9" y="38.5">GND</text>
<text x="58.8" y="43.9">TestPoint</text>
<text x="71.3" y="44">TestPoint</text>
<text x="216.3" y="45.9" transform="rotate(-90 216.3 45.9)">GND</text>
<text x="236.5" y="44.4">+5V</text>
<text x="57.7" y="53.7" transform="rotate(-90 57.7 53.7)">GND</text>
<text x="70.1" y="53.8" transform="rotate(-90 70.1 53.8)">GND</text>
<text x="86.7" y="49.8">GND</text>
<text x="197" y="51.9">R1</text>
<text x="206" y="52" transform="rotate(-90 206 52)">TVS_0603</text>
<text x="212.1" y="49" transform="rotate(-90 212.1 49)">D2</text>
<text x="221.3" y="48">0.1uF_0603</text>
<text x="224.4" y="51.7">U1</text>
<text x="238.8" y="48.8">+5V</text>
<text x="252.1" y="51.1" transform="rotate(-90 252.1 51.1)">TVS_0603</text>
<text x="258.2" y="48.1" transform="rotate(-90 258.2 48.1)">D1</text>
<text x="264.1" y="48.3">+5V</text>
<text x="267.9" y="52.8">D3</text>
<text x="192.3" y="57">300ohm_0603</text>
<text x="192.3" y="58.8">300ohm_0603</text>
<text x="218.8" y="55.5">1A</text>
<text x="218.8" y="58">3Y</text>
<text x="228.8" y="55.5">VCC</text>
<text x="230.4" y="58">1Y</text>
<text x="245.2" y="55">R2</text>
<text x="268.9" y="55.4">APA102-2020</text>
<text x="25.1" y="60.2">TP13</text>
<text x="25.2" y="62.9">TestPoint</text>
<text x="197" y="63.9">R3</text>
<text x="218.8" y="60.6">2A</text>
<text x="218.8" y="63.1">GND</text>
<text x="230.3" y="60.6">3A</text>
<text x="230.4" y="63.1">2Y</text>
<text x="240.6" y="60.1">300ohm_0603</text>
<text x="240.6" y="61.8">300ohm_0603</text>
<text x="261.1" y="60.3">SDI</text>
<text x="261.1" y="62.9">CKI</text>
<text x="266.3" y="61.4" transform="rotate(-90 266.3 61.4)">VDD</text>
<text x="266.3" y="62.9">CKO</text>
<text x="266.4" y="60.3">SDO</text>
<text x="25.4" y="67.9">+3.3V</text>
<text x="93.8" y="71.7">0.1uF_0603</text>
<text x="127.5" y="66.9">+3.3V</text>
<text x="203.7" y="70.9" transform="rotate(-90 203.7 70.9)">D4</text>
<text x="209.4" y="68.7">GND</text>
<text x="218.3" y="67.1">74HC3G34DC,125</text>
<text x="245.2" y="66.9">R4</text>
<text x="266.3" y="66.8" transform="rotate(-90 266.3 66.8)">GND</text>
<text x="84.1" y="75.6">GND</text>
<text x="109.3" y="72.2">+BATT</text>
<text x="252.2" y="72.9" transform="rotate(-90 252.2 72.9)">D5</text>
<text x="258.3" y="76" transform="rotate(-90 258.3 76)">TVS_0603</text>
<text x="263.7" y="76.4">GND</text>
<text x="98.2" y="83.2">R5</text>
<text x="99.5" y="79.4">C9</text>
<text x="112.5" y="80.6">NRST</text>
<text x="122.8" y="82.8" transform="rotate(-90 122.8 82.8)">VBAT</text>
<text x="125.3" y="81.7" transform="rotate(-90 125.3 81.7)">VDD</text>
<text x="127.9" y="81.7" transform="rotate(-90 127.9 81.7)">VDD</text>
<text x="130.4" y="81.7" transform="rotate(-90 130.4 81.7)">VDD</text>
<text x="133" y="81.7" transform="rotate(-90 133 81.7)">VDD</text>
<text x="135.5" y="83" transform="rotate(-90 135.5 83)">VDDA</text>
<text x="138.5" y="80.6">PA0</text>
<text x="138.5" y="83.2">PA1</text>
<text x="204.2" y="80.2">GND</text>
<text x="209.8" y="78.6" transform="rotate(-90 209.8 78.6)">TVS_0603</text>
<text x="252.7" y="81.9">GND</text>
<text x="83.4" y="87.5" transform="rotate(-90 83.4 87.5)">GND</text>
<text x="84.1" y="85.7">GND</text>
<text x="93.5" y="88.3">10kohm_0603</text>
<text x="112.5" y="85.7">BOOT0</text>
<text x="138.5" y="85.7">PA2</text>
<text x="138.5" y="88.3">PA3</text>
<text x="88.6" y="92.2">GND</text>
<text x="99" y="91.4">C10</text>
<text x="112.5" y="90.8">VCAP1</text>
<text x="138.5" y="90.8">PA4</text>
<text x="138.5" y="93.3">PA5</text>
<text x="138.5" y="95.9">PA6</text>
<text x="166.4" y="93.7">+3.3V</text>
<text x="78.4" y="101.4" transform="rotate(-90 78.4 101.4)">16pF_0603</text>
<text x="87.2" y="98.9" transform="rotate(-90 87.2 98.9)">C11</text>
<text x="95.7" y="100.3">4.7uF_0603</text>
<text x="138.5" y="98.4">PA7</text>
<text x="138.5" y="101">PA8</text>
<text x="199.7" y="99.7">GND</text>
<text x="208.1" y="100.7">GND</text>
<text x="68" y="105">Crystal_GND24</text>
<text x="86.2" y="106">Y1</text>
<text x="137.6" y="106">PA10</text>
<text x="138.5" y="103.5">PA9</text>
<text x="166.9" y="103.4" transform="rotate(-90 166.9 103.4)">R6</text>
<text x="172" y="106.6" transform="rotate(-90 172 106.6)">R0603_NA</text>
<text x="225.2" y="104.6">C12</text>
<text x="251.8" y="107.1" transform="rotate(-90 251.8 107.1)">GND</text>
<text x="68.2" y="109.8">GND</text>
<text x="93.4" y="109.8">GND</text>
<text x="112.5" y="108.6">PH0</text>
<text x="112.5" y="111.1">PH1</text>
<text x="137.6" y="108.6">PA11</text>
<text x="137.6" y="111.1">PA12</text>
<text x="137.6" y="113.7">PA13</text>
<text x="191.9" y="113.7">R7</text>
<text x="199.5" y="112.5" transform="rotate(-90 199.5 112.5)">TVS_0603</text>
<text x="205.6" y="109.4" transform="rotate(-90 205.6 109.4)">D6</text>
<text x="207.9" y="113.6" transform="rotate(-90 207.9 113.6)">TVS_0603</text>
<text x="214" y="110.5" transform="rotate(-90 214 110.5)">D7</text>
<text x="217" y="110" transform="rotate(-90 217 110)">GND</text>
<text x="221.6" y="112">0.1uF_0603</text>
<text x="236.5" y="108.6">+5V</text>
<text x="249.3" y="112.6" transform="rotate(-90 249.3 112.6)">D8</text>
<text x="112.5" y="116.2">PD2</text>
<text x="137.6" y="116.2">PA14</text>
<text x="137.6" y="118.7">PA15</text>
<text x="187.2" y="118.7">300ohm_0603</text>
<text x="219.8" y="118.6">1A</text>
<text x="225.4" y="114.8">U3</text>
<text x="229.8" y="118.6">VCC</text>
<text x="236.9" y="114.7">+5V</text>
<text x="243.2" y="115.6" transform="rotate(-90 243.2 115.6)">TVS_0603</text>
<text x="252.4" y="116.2">R8</text>
<text x="273.7" y="115.1" transform="rotate(-90 273.7 115.1)">R0603</text>
<text x="278.8" y="114.1" transform="rotate(-90 278.8 114.1)">R39</text>
<text x="87.4" y="124.4" transform="rotate(-90 87.4 124.4)">C13</text>
<text x="112.5" y="121.3">PC0</text>
<text x="112.5" y="123.8">PC1</text>
<text x="138.5" y="123.8">PB0</text>
<text x="188" y="123.6">300ohm_0603</text>
<text x="219.8" y="121.2">3Y</text>
<text x="219.8" y="123.7">2A</text>
<text x="231.3" y="123.7">3A</text>
<text x="231.4" y="121.2">1Y</text>
<text x="236.4" y="125.3">5R0603_NA</text>
<text x="241.8" y="121.3">R37</text>
<text x="247.7" y="121.3">300ohm_0603</text>
<text x="78.5" y="126.9" transform="rotate(-90 78.5 126.9)">16pF_0603</text>
<text x="112.5" y="126.4">PC2</text>
<text x="112.5" y="128.9">PC3</text>
<text x="112.5" y="131.4">PC4</text>
<text x="138.5" y="126.4">PB1</text>
<text x="138.5" y="128.9">PB2</text>
<text x="138.5" y="131.4">PB3</text>
<text x="192.7" y="128.6">R9</text>
<text x="219.3" y="130.2">74HC3G34DC,125</text>
<text x="219.8" y="126.2">GND</text>
<text x="231.4" y="126.2">2Y</text>
<text x="247.7" y="126.4">300ohm_0603</text>
<text x="251.9" y="131.4">R10</text>
<text x="83.6" y="134.9" transform="rotate(-90 83.6 134.9)">GND</text>
<text x="112.5" y="134">PC5</text>
<text x="112.5" y="136.5">PC6</text>
<text x="138.5" y="134">PB4</text>
<text x="138.5" y="136.5">PB5</text>
<text x="199.3" y="135.2" transform="rotate(-90 199.3 135.2)">D9</text>
<text x="210.4" y="132.2">GND</text>
<text x="242.6" y="137.7" transform="rotate(-90 242.6 137.7)">D10</text>
<text x="265.4" y="137" transform="rotate(-90 265.4 137)">R0603_NA</text>
<text x="270.5" y="134.2" transform="rotate(-90 270.5 134.2)">R38</text>
<text x="273.7" y="134.8" transform="rotate(-90 273.7 134.8)">R0603</text>
<text x="278.8" y="133.8" transform="rotate(-90 278.8 133.8)">R40</text>
<text x="29.5" y="143.8" transform="rotate(-90 29.5 143.8)">GND</text>
<text x="112.5" y="139.1">PC7</text>
<text x="112.5" y="141.6">PC8</text>
<text x="138.5" y="139.1">PB6</text>
<text x="138.5" y="141.6">PB7</text>
<text x="205.4" y="138.2" transform="rotate(-90 205.4 138.2)">TVS_0603</text>
<text x="248.7" y="139.6" transform="rotate(-90 248.7 139.6)">TVS_0603</text>
<text x="273.9" y="141.7">GND</text>
<text x="60.5" y="148.4" transform="rotate(-90 60.5 148.4)">GND</text>
<text x="112.5" y="144.1">PC9</text>
<text x="112.5" y="146.7">PC10</text>
<text x="112.5" y="149.2">PC11</text>
<text x="137.6" y="149.2">PB10</text>
<text x="138.5" y="144.1">PB8</text>
<text x="138.5" y="146.7">PB9</text>
<text x="199.9" y="144.1">GND</text>
<text x="243.3" y="144.9">GND</text>
<text x="32.5" y="154.8" transform="rotate(-90 32.5 154.8)">D11</text>
<text x="112.5" y="154.3">PC13</text>
<text x="112.5" y="151.8">PC12</text>
<text x="137.6" y="151.8">PB12</text>
<text x="137.6" y="154.3">PB13</text>
<text x="26.4" y="157.9" transform="rotate(-90 26.4 157.9)">TVS_0603</text>
<text x="34.7" y="160.4">M20-7920242R</text>
<text x="39.8" y="157.6">J1</text>
<text x="53.6" y="157.8" transform="rotate(-90 53.6 157.8)">GND</text>
<text x="63.5" y="159.3" transform="rotate(-90 63.5 159.3)">D12</text>
<text x="112.5" y="156.8">PC14</text>
<text x="112.5" y="159.4">PC15</text>
<text x="122.8" y="160.8" transform="rotate(-90 122.8 160.8)">VSS</text>
<text x="125.3" y="160.8" transform="rotate(-90 125.3 160.8)">VSS</text>
<text x="127.9" y="160.8" transform="rotate(-90 127.9 160.8)">VSS</text>
<text x="130.4" y="160.8" transform="rotate(-90 130.4 160.8)">VSS</text>
<text x="133" y="160.8" transform="rotate(-90 133 160.8)">VSSA</text>
<text x="137.6" y="156.8">PB14</text>
<text x="137.6" y="159.4">PB15</text>
<text x="36.4" y="166.6">1</text>
<text x="36.4" y="164.1">2</text>
<text x="44.1" y="166.6">3</text>
<text x="44.1" y="164.1">4</text>
<text x="57.4" y="162.5" transform="rotate(-90 57.4 162.5)">TVS_0603</text>
<text x="134.6" y="164.1">U2</text>
<text x="134.9" y="166.8">STM32F411RETx</text>
<text x="41.1" y="172.2">Q1</text>
<text x="59.4" y="171.2">GND</text>
<text x="68.1" y="172.7">+3.3V</text>
<text x="31.9" y="176">DRAIN</text>
<text x="45.6" y="178.6">SOURCE</text>
<text x="48.3" y="176">GATE</text>
<text x="125.3" y="174.1">GND</text>
<text x="34.7" y="182.6">XP231P0201TR-G</text>
<text x="72.7" y="182.7">J2</text>
<text x="64.8" y="186.4">Conn_01x02</text>
</g>
<g font-size="1.8" fill="#008400">
<text x="148.1" y="101.2">LEDDAT3.3_2</text>
<text x="148.1" y="103.7">LEDCLK3.3_2</text>
</g>
<g font-size="1.8">
<text x="92.3" y="107.6">STMCrystal1</text>
<text x="92.3" y="112">STMCrystal2</text>
</g>
<text font-size="1.1" fill="#840000" x="266.8" y="66.8">RGB</text>
</svg>
